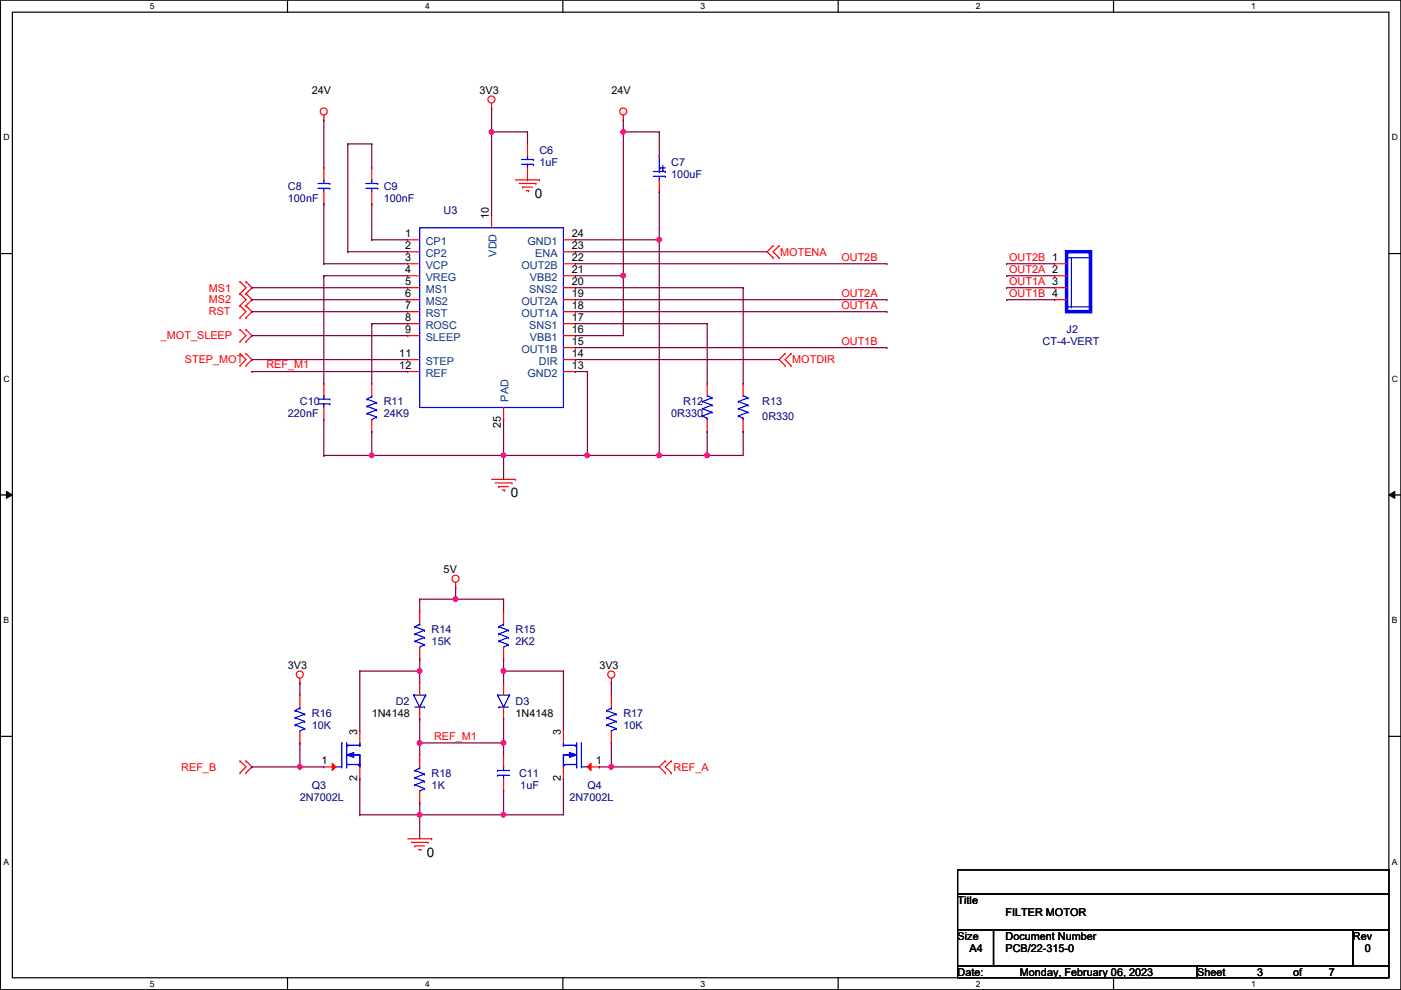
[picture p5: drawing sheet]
<svg xmlns="http://www.w3.org/2000/svg" width="297mm" height="210mm" viewBox="0 0 297 210" stroke-linecap="round" stroke-linejoin="round" font-family="sans-serif">
<path d="M.1 0h296.9v209.8h-296.9zM2.6 2.6h291.9v204.7h-291.9z" fill="none" stroke="#000" stroke-width=".25"/>
<g fill="#fff">
<path d="M31.8 .3h1v2h-1z"/>
<path d="M31.8 207.6h1v1.9h-1z"/>
</g>
<path d="M61 0v2.6M61 207.3v2.5" fill="none" stroke="#000" stroke-width=".25"/>
<g fill="#fff">
<path d="M90.1 .3h1v2h-1z"/>
<path d="M90.1 207.6h1v1.9h-1z"/>
</g>
<path d="M119.3 0v2.6M119.3 207.3v2.5" fill="none" stroke="#000" stroke-width=".25"/>
<g fill="#fff">
<path d="M148.5 .3h1v2h-1z"/>
<path d="M148.5 207.6h1v1.9h-1z"/>
</g>
<path d="M177.7 0v2.6M177.7 207.3v2.5" fill="none" stroke="#000" stroke-width=".25"/>
<g fill="#fff">
<path d="M206.9 .3h1v2h-1z"/>
<path d="M206.9 207.6h1v1.9h-1z"/>
</g>
<path d="M236.1 0v2.6M236.1 207.3v2.5" fill="none" stroke="#000" stroke-width=".25"/>
<g fill="#fff">
<path d="M265.3 .3h.9v2h-.9z"/>
<path d="M265.3 207.6h.9v1.9h-.9z"/>
<path d="M.7 28.2h1.3v1.9h-1.3z"/>
<path d="M295.1 28.2h1.3v1.9h-1.3z"/>
<path d="M.7 79.3h1.3v2h-1.3z"/>
<path d="M295.1 79.3h1.3v2h-1.3z"/>
</g>
<path d="M.1 53.8h2.5M294.5 53.8h2.5" fill="none" stroke="#000" stroke-width=".25"/>
<g fill="#fff">
<path d="M.7 130.5h1.2v2h-1.2z"/>
<path d="M295.1 130.5h1.2v2h-1.2z"/>
</g>
<path d="M.1 104.9h2.5M294.5 104.9h2.5" fill="none" stroke="#000" stroke-width=".25"/>
<path d="M1.4 104.2l1.2 .7-1.2 .8zM294.5 104.9l1.2-.7v1.5z" fill="#000"/>
<path d="M1.4 104.2l1.2 .7-1.2 .8zM294.5 104.9l1.2-.7v1.5z" fill="none" stroke="#000" stroke-width=".21"/>
<g fill="#fff">
<path d="M.7 181.7h1.2v2h-1.2z"/>
<path d="M295.1 181.7h1.2v2h-1.2z"/>
</g>
<path d="M.1 156.1h2.5M294.5 156.1h2.5M203 184.4h91.5v5.1h-91.5zM203 189.5h91.5v7.6h-91.5zM203 197.1h7.6v7.7h-7.6zM210.6 197.1h76.2v7.7h-76.2zM286.8 197.1h7.7v7.7h-7.7zM203 204.8h50.8v2.5h-50.8zM253.8 204.8h40.7v2.5h-40.7z" fill="none" stroke="#000" stroke-width=".25"/>
<g fill="none" stroke="#f00" stroke-width=".25">
<path d="M68.7 25.4h.1M68.7 24.4v1M104.2 22.9h.1M104.2 21.9v1M109.3 38.1h5.1M110.1 38.9h3.5M110.8 39.7h.1M110.8 39.7h2.1M111.8 38.1h.1M111.8 30.5h.1M111.8 30.5v2.6M111.8 35.6v2.5"/>
<path d="M113.6 38.9h.1M114.4 38.1h.1M132.2 25.4h.1M132.2 24.4v1M139.8 33.1h.1M139.8 38.1v2.6M50.9 59.7h.1M50.9 59.7l1.3 1.3-1.3 1.3M52.2 59.7h.1M52.2 59.7l1.2 1.3-1.2 1.3M86.4 50.8h.1M86.4 53.4h.1"/>
<path d="M86.4 55.9h.1M86.4 58.5h.1M86.4 55.9h2.6M86.4 58.5h2.6M86.4 50.8h2.6M86.4 53.4h2.6M104.2 45.8h.1M104.2 45.8v2.5M111.6 40.4h.5M112.1 40.4h.1M119.5 55.9h2.5M119.5 58.5h2.5"/>
<path d="M119.5 50.8h2.5M119.5 53.4h2.5M122 50.8h.1M122 53.4h.1M122 55.9h.1M122 58.5h.1M139.8 40.7h.1M163.9 52.1h.1M163.9 54.7h.1M163.9 52.1l-1.3 1.3 1.3 1.3M165.2 54.7h.1M165.2 52.1h.1"/>
<path d="M165.2 52.1l-1.3 1.3 1.3 1.3M223.6 55.9h.1M223.6 58.5h.1M223.6 55.9h2.5M223.6 58.5h2.5M50.9 72.4h.1M50.9 69.9h.1M50.9 62.3h.1M50.9 64.8h.1M50.9 67.4h.1M50.9 77.5h.1M50.9 75h.1"/>
<path d="M50.9 69.9l1.3 1.3-1.3 1.2M50.9 62.3l1.3 1.2-1.3 1.3M50.9 64.8l1.3 1.3-1.3 1.3M50.9 75l1.3 1.2-1.3 1.3M52.2 69.9h.1M52.2 72.4h.1M52.2 62.3h.1M52.2 64.8h.1M52.2 67.4h.1M52.2 75h.1M52.2 77.5h.1M52.2 69.9l1.2 1.3-1.2 1.2"/>
<path d="M52.2 62.3l1.2 1.2-1.2 1.3M52.2 64.8l1.2 1.3-1.2 1.3M52.2 75l1.2 1.2-1.2 1.3M86.4 61h.1M86.4 63.5h.1M86.4 66.1h.1M86.4 68.6h.1M86.4 71.2h.1M86.4 76.2h.1M86.4 78.8h.1M86.4 61h2.6M86.4 63.5h2.6"/>
<path d="M86.4 66.1h2.6M86.4 68.6h2.6M86.4 71.2h2.6M86.4 76.2h2.6M86.4 78.8h2.6M119.5 61h2.5M119.5 63.5h2.5M119.5 66.1h2.5M119.5 68.6h2.5M119.5 71.2h2.5M119.5 76.2h2.5M119.5 78.8h2.5"/>
<path d="M119.5 73.7h2.5M122 61h.1M122 63.5h.1M122 66.1h.1M122 68.6h.1M122 71.2h.1M122 73.7h.1M122 76.2h.1M122 78.8h.1M166.5 75h.1M166.5 77.5h.1M166.5 75l-1.3 1.2 1.3 1.3"/>
<path d="M167.7 77.5h.1M167.7 75h.1M167.7 75l-1.2 1.2 1.2 1.3M223.6 61h.1M223.6 63.5h.1M223.6 61h2.5M223.6 63.5h2.5M78.8 91.5h.1M78.8 81.3h.1M78.8 81.3v2.6M78.8 88.9v2.6M106.8 88.9h.1"/>
<path d="M106.8 86.4v2.5M149.9 81.3h.1M149.9 91.5h.1M149.9 81.3v2.6M149.9 88.9v2.6M157.6 81.3h.1M157.6 91.5h.1M157.6 81.3v2.6M157.6 88.9v2.6M104.2 101.6h5.1M105 102.4h3.5M105.7 103.2h.1"/>
<path d="M105.7 103.2h2.1M106.5 103.9h.5M107 103.9h.1M108.5 102.4h.1M109.3 101.6h.1M96.6 124.5h.1M96.6 123.5v1M106.8 139.7h.1M106.8 129.6h.1M106.8 129.6v2.5M106.8 137.2v2.5M63.6 144.8h.1"/>
<path d="M63.6 157.5h.1M63.6 147.4h.1M63.6 143.8v1M63.6 147.4v2.5M63.6 155v2.5M89 144.8h.1M89 152.4h.1M89 144.8v2.6M89 149.9v2.5M106.8 144.8h.1M106.8 152.4h.1M106.8 144.8v2.6"/>
<path d="M106.8 149.9v2.5M129.6 144.8h.1M129.6 157.5h.1M129.6 147.4h.1M129.6 143.8v1M129.6 147.4v2.5M129.6 155v2.5M50.9 163.9h.1M50.9 161.3h.1M50.9 161.3l1.3 1.3-1.3 1.3M52.2 161.3h.1M52.2 163.9h.1"/>
<path d="M52.2 161.3l1.2 1.3-1.2 1.3M86.4 177.8h5.1M87.2 178.6h3.6M88 179.4h.1M88 179.4h2M89 170.2h.1M89 160.1h.1M89 160.1v2.5M89 167.7v2.5M90.8 178.6h.1M91.5 177.8h.1M106.8 167.7h.1"/>
<path d="M106.8 160.1h.1M106.8 160.1v2.5M106.8 165.1v2.6M141.1 161.3h.1M141.1 163.9h.1M141.1 161.3l-1.3 1.3 1.3 1.3M142.3 163.9h.1M142.3 161.3h.1M142.3 161.3l-1.2 1.3 1.2 1.3M88.7 180.1h.5M89.2 180.1h.1"/>
<circle cx="68.6" cy="23.6" r=".75"/>
<circle cx="104.2" cy="21.1" r=".75"/>
<circle cx="132.1" cy="23.6" r=".75"/>
<circle cx="96.6" cy="122.7" r=".75"/>
<circle cx="63.6" cy="143" r=".75"/>
<circle cx="129.6" cy="143" r=".75"/>
</g>
<g fill="none" stroke="#00f" stroke-width=".25">
<path d="M110.6 34.8h2.5M110.6 33.8h2.5M111.8 33.1h.1M111.8 34.8h.1M111.8 33.1v.7M111.8 34.8v.8M113.1 34.8h.1M113.1 33.8h.1M138.5 36.4h2.6M138.5 37.4h2.6M139.8 38.1h.1M139.8 36.4h.1"/>
<path d="M139.8 33.1h.1M139.8 33.1v3.3M139.8 37.4v.7M140 35.6h.1M140 35.6h1.1M140.5 36.1h.1M140.5 35.1v1M141.1 36.4h.1M141.1 37.4h.1M89 48.3h30.5v38.1h-30.5zM226.1 54.7h5.1M227.2 54.7v10.4"/>
<path d="M231.2 54.7h.1M226.1 65.1h5.1M227.2 65.1h.1M231.2 65.1h.1M77.8 84.6h.1M77.8 86.1h.1M77.8 87.7h.1M77.8 84.6l2 .8M77.8 86.1l2 .8M77.8 87.7l2 .7M78.8 88.9h.1M78.8 84.1h.1"/>
<path d="M78.8 84.1l-1 .5M78.8 83.9v.2M79.8 85.4h.1M79.8 86.9h.1M79.8 88.4h.1M79.8 85.4l-2 .7M79.8 86.9l-2 .8M79.8 88.4l-1 .5M148.9 88.2h.1M148.9 86.7h.1M148.9 85.1h.1M148.9 88.2l1 .5"/>
<path d="M148.9 86.7l2.1 .7M148.9 85.1l2.1 .8M149.9 83.9h.1M149.9 88.7h.1M149.9 83.9l1.1 .5M149.9 88.7v.2M151 87.4h.1M151 85.9h.1M151 84.4h.1M151 87.4l-2.1 .8M151 85.9l-2.1 .8M151 84.4l-2.1 .7"/>
<path d="M156.5 88.2h.1M156.5 86.7h.1M156.5 85.1h.1M156.5 88.2l1.1 .5M156.5 86.7l2.1 .7M156.5 85.1l2.1 .8M157.6 83.9h.1M157.6 88.7h.1M157.6 83.9l1 .5M157.6 88.7v.2M158.6 87.4h.1M158.6 85.9h.1"/>
<path d="M158.6 84.4h.1M158.6 87.4l-2.1 .8M158.6 85.9l-2.1 .8M158.6 84.4l-2.1 .7M105.7 132.9h.1M105.7 134.4h.1M105.7 135.9h.1M105.7 132.9l2.1 .7M105.7 134.4l2.1 .8M105.7 135.9l2.1 .8M106.8 137.2h.1M106.8 132.4h.1"/>
<path d="M106.8 132.4l-1.1 .5M106.8 132.1v.3M107.8 133.6h.1M107.8 135.2h.1M107.8 136.7h.1M107.8 133.6l-2.1 .8M107.8 135.2l-2.1 .7M107.8 136.7l-1 .5M62.6 150.7h.1M62.6 152.2h.1M62.6 153.7h.1M62.6 150.7l2 .7"/>
<path d="M62.6 152.2l2 .8M62.6 153.7l2 .8M63.6 155h.1M63.6 150.2h.1M63.6 150.2l-1 .5M63.6 149.9v.3M64.6 151.4h.1M64.6 153h.1M64.6 154.5h.1M64.6 151.4l-2 .8M64.6 153l-2 .7M64.6 154.5l-1 .5"/>
<path d="M87.7 147.4h.1M87.7 147.4h2.6M87.7 147.4l1.3 2.5M88 149.9h2M89 149.9h.1M90 149.9h.1M90.3 147.4h.1M90.3 147.4l-1.3 2.5M105.5 147.4h.1M105.5 147.4h2.5M105.5 147.4l1.3 2.5M105.7 149.9h.1"/>
<path d="M105.7 149.9h2.1M106.8 149.9h.1M108 147.4h.1M108 147.4l-1.2 2.5M119.5 158h.1M119.5 157.5v.5M119.5 158h2.8M122 158h.1M122.3 158h.1M122.3 157.5v5.1M123.3 157.5h.1M123.3 157.5v5.1"/>
<path d="M128.6 150.7h.1M128.6 152.2h.1M128.6 153.7h.1M128.6 150.7l2 .7M128.6 152.2l2 .8M128.6 153.7l2 .8M129.6 155h.1M129.6 150.2h.1M129.6 150.2l-1 .5M129.6 149.9v.3M130.6 151.4h.1M130.6 153h.1"/>
<path d="M130.6 154.5h.1M130.6 151.4l-2 .8M130.6 153l-2 .7M130.6 154.5l-1 .5M88 163.4h.1M88 164.9h.1M88 166.4h.1M88 163.4l2 .7M88 164.9l2 .8M88 166.4l2 .8M89 167.7h.1M89 162.9h.1"/>
<path d="M89 162.9l-1 .5M89 162.6v.3M90 164.1h.1M90 165.7h.1M90 167.2h.1M90 164.1l-2 .8M90 165.7l-2 .7M90 167.2l-1 .5M105.5 164.4h.1M105.5 163.4h.1M105.5 164.4h2.5M105.5 163.4h2.5"/>
<path d="M106.8 162.6h.1M106.8 164.4h.1M106.8 162.6v.8M106.8 164.4v.7M119.5 160.1h.1M119.5 162.6h.1M119.5 162.1h.1M119.5 160.1v2.5M119.5 160.1h1.5M119.5 162.1h2.8M119.7 162.1h.1M122.3 162.6h.1"/>
<path d="M123.3 162.6h.1M123.3 162.6h1.2"/>
</g>
<path d="M226.1 53.4h5.1v12.7h-5.1z" fill="none" stroke="#00f" stroke-width=".76"/>
<path d="M120.7 159.6l1.6 .5-1.6 .5z" fill="#00f"/>
<path d="M120.7 159.6l1.6 .5-1.6 .5z" fill="none" stroke="#00f" stroke-width=".25"/>
<path d="M124.5 162.6l.8-.8v1.6z" fill="#f00"/>
<g fill="none" stroke="#f00" stroke-width=".25">
<path d="M68.7 35.6h.1M68.7 35.6v2.5M78.8 35.6h.1M78.8 35.6v2.5M68.7 43.2h.1M68.7 40.7v2.5M78.8 43.2h.1M78.8 40.7v2.5M68.7 88.9h.1M68.7 81.3h.1M68.7 81.3v2.6M68.7 86.4v2.5"/>
<path d="M119.5 155h.1M119.5 155v2.5M119.5 165.1h.1M119.5 162.6v2.5M124.5 162.6l.8-.8v1.6zM124.5 162.6h2.6M127.1 162.6h.1"/>
</g>
<g fill="none" stroke="#00f" stroke-width=".25">
<path d="M67.4 39.9h2.5M67.4 38.9h2.5M68.7 38.1h.1M68.7 39.9h.1M68.7 38.1v.8M68.7 39.9v.8M69.9 39.9h.1M69.9 38.9h.1M77.6 39.9h2.5M77.6 38.9h2.5M78.8 38.1h.1M78.8 39.9h.1"/>
<path d="M78.8 38.1v.8M78.8 39.9v.8M80.1 39.9h.1M80.1 38.9h.1M67.4 85.6h2.5M67.4 84.6h2.5M68.7 83.9h.1M68.7 85.6h.1M68.7 83.9v.7M68.7 85.6v.8M69.9 85.6h.1M69.9 84.6h.1"/>
<path d="M72.5 157.5h.1M72.5 157.5v5.1M73.5 158h.1M73.5 157.5v5.1M73.5 158h2.8M73.7 158h.1M76.3 158h.1M76.3 157.5v.5M71.2 162.6h1.3M72.5 162.6h.1M73.5 162.6h.1M73.5 162.1h2.8"/>
<path d="M74.8 160.1h1.5M76 162.1h.1M76.3 160.1h.1M76.3 162.6h.1M76.3 162.1h.1M76.3 160.1v2.5"/>
</g>
<path d="M73.5 160.1l1.5-.5v1z" fill="#00f"/>
<path d="M73.5 160.1l1.5-.5v1z" fill="none" stroke="#00f" stroke-width=".25"/>
<path d="M70.4 161.8l.8 .8-.8 .8z" fill="#f00"/>
<path d="M89 139.7h.1M89 129.6h.1M89 129.6v2.5M89 137.2v2.5M76.3 155h.1M76.3 155v2.5M68.7 162.6h.1M68.7 162.6h2.5M70.4 161.8l.8 .8-.8 .8zM76.3 165.1h.1M76.3 162.6v2.5" fill="none" stroke="#f00" stroke-width=".25"/>
<g fill="none" stroke="#00f" stroke-width=".25">
<path d="M88 132.9h.1M88 134.4h.1M88 135.9h.1M88 132.9l2 .7M88 134.4l2 .8M88 135.9l2 .8M89 137.2h.1M89 132.4h.1M89 132.4l-1 .5M89 132.1v.3M90 133.6h.1M90 135.2h.1"/>
<path d="M90 136.7h.1M90 133.6l-2 .8M90 135.2l-2 .7M90 136.7l-1 .5"/>
</g>
<path d="M68.7 25.4h.1M68.7 25.4v10.2M104.2 22.9h.1M104.2 28h.1M104.2 22.9v22.9M132.2 25.4h.1M132.2 25.4v2.6" fill="none" stroke="#800040" stroke-width=".25"/>
<circle cx="104.2" cy="28" r=".49" fill="#f0f"/>
<circle cx="104.2" cy="28" r=".49" fill="none" stroke="#f0f" stroke-width=".25"/>
<path d="M104.2 28h.1M104.2 28h7.6M111.8 28h.1M111.8 28v2.5M132.2 28h.1M132.2 28h7.6M132.2 28v30.5" fill="none" stroke="#800040" stroke-width=".25"/>
<circle cx="132.1" cy="58.4" r=".49" fill="#f0f"/>
<circle cx="132.1" cy="58.4" r=".49" fill="none" stroke="#f0f" stroke-width=".25"/>
<circle cx="132.1" cy="28" r=".49" fill="#f0f"/>
<circle cx="132.1" cy="28" r=".49" fill="none" stroke="#f0f" stroke-width=".25"/>
<g fill="none" stroke="#800040" stroke-width=".25">
<path d="M73.7 30.5h.1M73.7 30.5h5.1M73.7 30.5v22.9M78.8 30.5h.1M78.8 30.5v5.1M139.8 28h.1M139.8 28v5.1M68.7 43.2h.1M68.7 43.2v12.7M78.8 43.2h.1M78.8 50.8h.1M78.8 43.2v7.6"/>
<path d="M78.8 50.8h7.6M122 50.8h.1M122 50.8h17.8M139.8 40.7h.1M139.8 50.8h.1M139.8 40.7v55.9"/>
</g>
<circle cx="139.8" cy="96.5" r=".49" fill="#f0f"/>
<circle cx="139.8" cy="96.5" r=".49" fill="none" stroke="#f0f" stroke-width=".25"/>
<circle cx="139.8" cy="50.8" r=".49" fill="#f0f"/>
<circle cx="139.8" cy="50.8" r=".49" fill="none" stroke="#f0f" stroke-width=".25"/>
<g fill="none" stroke="#800040" stroke-width=".25">
<path d="M68.7 55.9h.1M68.7 58.5h.1M68.7 55.9h17.7M68.7 58.5v22.8M68.7 58.5h17.7M73.7 53.4h.1M73.7 53.4h12.7M122 53.4h.1M122 58.5h.1M122 53.4h40.6M122 55.9h66M122 58.5h10.2"/>
<path d="M132.2 58.5h.1M132.2 58.5v12.7h-10.2M188 55.9h.1M53.4 61h.1M53.4 63.5h.1M53.4 66.1h.1M53.4 71.2h.1M53.4 76.2h.1M53.4 78.8h.1M53.4 61h33M53.4 63.5h33M53.4 66.1h33"/>
<path d="M53.4 71.2h33M53.4 76.2h33M53.4 78.8h33M78.8 68.6h.1M78.8 68.6v12.7M78.8 68.6h7.6M122 61h.1M122 68.6h.1M122 71.2h.1M122 76.2h.1M122 78.8h.1M122 61h35.6"/>
<path d="M122 63.5h66M122 66.1h66M122 68.6h27.9M122 73.7h66M122 76.2h43.2M122 78.8h2.5M124.5 78.8h.1M124.5 78.8v17.8M149.9 68.6h.1M149.9 68.6v12.7M157.6 61h.1M157.6 61v20.3"/>
<path d="M188 63.5h.1M188 66.1h.1M188 73.7h.1M68.7 96.6h.1M68.7 88.9v7.7M68.7 96.6h10.1"/>
</g>
<circle cx="78.8" cy="96.5" r=".49" fill="#f0f"/>
<circle cx="78.8" cy="96.5" r=".49" fill="none" stroke="#f0f" stroke-width=".25"/>
<path d="M106.8 88.9h.1M106.8 88.9v7.7h17.7M124.5 96.6h.1M149.9 91.5h.1M149.9 91.5v5.1M157.6 91.5h.1M157.6 91.5v5.1" fill="none" stroke="#800040" stroke-width=".25"/>
<circle cx="106.7" cy="96.5" r=".49" fill="#f0f"/>
<circle cx="106.7" cy="96.5" r=".49" fill="none" stroke="#f0f" stroke-width=".25"/>
<circle cx="124.5" cy="96.5" r=".49" fill="#f0f"/>
<circle cx="124.5" cy="96.5" r=".49" fill="none" stroke="#f0f" stroke-width=".25"/>
<path d="M106.8 96.6h.1M106.8 96.6v5M139.8 96.6h.1M139.8 96.6h10.1M89 152.4h.1M89 157.5h.1M89 152.4v7.7M106.8 152.4h.1M106.8 152.4v5.1M89 172.8h.1M89 172.8v5M89 172.8h17.8" fill="none" stroke="#800040" stroke-width=".25"/>
<circle cx="89" cy="157.5" r=".49" fill="#f0f"/>
<circle cx="89" cy="157.5" r=".49" fill="none" stroke="#f0f" stroke-width=".25"/>
<path d="M89 157.5h.1M89 157.5h17.8M106.8 157.5h.1M106.8 157.5v2.6" fill="none" stroke="#800040" stroke-width=".25"/>
<circle cx="106.7" cy="157.5" r=".49" fill="#f0f"/>
<circle cx="106.7" cy="157.5" r=".49" fill="none" stroke="#f0f" stroke-width=".25"/>
<path d="M89 139.7h.1M89 139.7v2.6M106.8 139.7h.1M106.8 139.7v2.6M76.3 172.8h.1M89 170.2h.1M89 170.2v2.6h-12.7M106.8 167.7h.1M106.8 167.7v5.1" fill="none" stroke="#800040" stroke-width=".25"/>
<circle cx="89" cy="172.7" r=".49" fill="#f0f"/>
<circle cx="89" cy="172.7" r=".49" fill="none" stroke="#f0f" stroke-width=".25"/>
<path d="M76.3 142.3h.1M76.3 142.3v12.7M76.3 142.3h12.7M76.3 165.1h.1M76.3 165.1v7.7" fill="none" stroke="#800040" stroke-width=".25"/>
<circle cx="89" cy="142.3" r=".49" fill="#f0f"/>
<circle cx="89" cy="142.3" r=".49" fill="none" stroke="#f0f" stroke-width=".25"/>
<path d="M89 142.3h.1M89 142.3v2.5M106.8 172.8h.1M106.8 172.8h12.7" fill="none" stroke="#800040" stroke-width=".25"/>
<circle cx="106.7" cy="172.7" r=".49" fill="#f0f"/>
<circle cx="106.7" cy="172.7" r=".49" fill="none" stroke="#f0f" stroke-width=".25"/>
<path d="M106.8 142.3h.1M106.8 142.3h12.7M119.5 165.1h.1M119.5 165.1v7.7" fill="none" stroke="#800040" stroke-width=".25"/>
<circle cx="106.7" cy="142.3" r=".49" fill="#f0f"/>
<circle cx="106.7" cy="142.3" r=".49" fill="none" stroke="#f0f" stroke-width=".25"/>
<path d="M89 127h.1M89 127v2.6M96.6 124.5h.1M96.6 124.5v2.5h-7.6M106.8 127h.1M106.8 127v2.6M106.8 142.3h.1M106.8 142.3v2.5M119.5 142.3h.1M119.5 142.3v12.7" fill="none" stroke="#800040" stroke-width=".25"/>
<circle cx="96.6" cy="127" r=".49" fill="#f0f"/>
<circle cx="96.6" cy="127" r=".49" fill="none" stroke="#f0f" stroke-width=".25"/>
<path d="M96.6 127h.1M96.6 127h10.2M129.6 157.5h.1M129.6 157.5v5.1h-2.5M127.1 162.6h.1" fill="none" stroke="#800040" stroke-width=".25"/>
<circle cx="129.6" cy="162.6" r=".49" fill="#f0f"/>
<circle cx="129.6" cy="162.6" r=".49" fill="none" stroke="#f0f" stroke-width=".25"/>
<path d="M63.6 144.8h.1M63.6 157.5h.1M63.6 144.8v2.6M63.6 157.5v5.1M129.6 144.8h.1M129.6 144.8v2.6M63.6 162.6h.1M63.6 162.6h5.1" fill="none" stroke="#800040" stroke-width=".25"/>
<circle cx="63.6" cy="162.6" r=".49" fill="#f0f"/>
<circle cx="63.6" cy="162.6" r=".49" fill="none" stroke="#f0f" stroke-width=".25"/>
<path d="M149.9 96.6h.1M149.9 96.6h7.7M53.4 162.6h.1M53.4 162.6h10.2M129.6 162.6h.1M129.6 162.6h10.2" fill="none" stroke="#800040" stroke-width=".25"/>
<circle cx="149.9" cy="96.5" r=".49" fill="#f0f"/>
<circle cx="149.9" cy="96.5" r=".49" fill="none" stroke="#f0f" stroke-width=".25"/>
<g fill="none" stroke="#800040" stroke-width=".25">
<path d="M213.4 55.9h.1M213.4 58.5h.1M213.4 55.9h10.2M213.4 58.5h10.2M213.4 61h.1M213.4 63.5h.1M213.4 61h10.2M213.4 63.5h10.2M78.8 91.5h.1M78.8 96.6h.1M78.8 91.5v5.1M78.8 96.6h28"/>
<path d="M124.5 96.6h15.3M139.8 96.6h.1"/>
</g>
<circle cx="104.2" cy="28" r=".49" fill="#f0f"/>
<circle cx="104.2" cy="28" r=".49" fill="none" stroke="#f0f" stroke-width=".25"/>
<circle cx="132.1" cy="58.4" r=".49" fill="#f0f"/>
<circle cx="132.1" cy="58.4" r=".49" fill="none" stroke="#f0f" stroke-width=".25"/>
<circle cx="132.1" cy="28" r=".49" fill="#f0f"/>
<circle cx="132.1" cy="28" r=".49" fill="none" stroke="#f0f" stroke-width=".25"/>
<circle cx="139.8" cy="96.5" r=".49" fill="#f0f"/>
<circle cx="139.8" cy="96.5" r=".49" fill="none" stroke="#f0f" stroke-width=".25"/>
<circle cx="139.8" cy="50.8" r=".49" fill="#f0f"/>
<circle cx="139.8" cy="50.8" r=".49" fill="none" stroke="#f0f" stroke-width=".25"/>
<circle cx="78.8" cy="96.5" r=".49" fill="#f0f"/>
<circle cx="78.8" cy="96.5" r=".49" fill="none" stroke="#f0f" stroke-width=".25"/>
<circle cx="106.7" cy="96.5" r=".49" fill="#f0f"/>
<circle cx="106.7" cy="96.5" r=".49" fill="none" stroke="#f0f" stroke-width=".25"/>
<circle cx="124.5" cy="96.5" r=".49" fill="#f0f"/>
<circle cx="124.5" cy="96.5" r=".49" fill="none" stroke="#f0f" stroke-width=".25"/>
<circle cx="89" cy="157.5" r=".49" fill="#f0f"/>
<circle cx="89" cy="157.5" r=".49" fill="none" stroke="#f0f" stroke-width=".25"/>
<circle cx="106.7" cy="157.5" r=".49" fill="#f0f"/>
<circle cx="106.7" cy="157.5" r=".49" fill="none" stroke="#f0f" stroke-width=".25"/>
<circle cx="89" cy="172.7" r=".49" fill="#f0f"/>
<circle cx="89" cy="172.7" r=".49" fill="none" stroke="#f0f" stroke-width=".25"/>
<circle cx="89" cy="142.3" r=".49" fill="#f0f"/>
<circle cx="89" cy="142.3" r=".49" fill="none" stroke="#f0f" stroke-width=".25"/>
<circle cx="106.7" cy="172.7" r=".49" fill="#f0f"/>
<circle cx="106.7" cy="172.7" r=".49" fill="none" stroke="#f0f" stroke-width=".25"/>
<circle cx="106.7" cy="142.3" r=".49" fill="#f0f"/>
<circle cx="106.7" cy="142.3" r=".49" fill="none" stroke="#f0f" stroke-width=".25"/>
<circle cx="96.6" cy="127" r=".49" fill="#f0f"/>
<circle cx="96.6" cy="127" r=".49" fill="none" stroke="#f0f" stroke-width=".25"/>
<circle cx="129.6" cy="162.6" r=".49" fill="#f0f"/>
<circle cx="129.6" cy="162.6" r=".49" fill="none" stroke="#f0f" stroke-width=".25"/>
<circle cx="63.6" cy="162.6" r=".49" fill="#f0f"/>
<circle cx="63.6" cy="162.6" r=".49" fill="none" stroke="#f0f" stroke-width=".25"/>
<circle cx="149.9" cy="96.5" r=".49" fill="#f0f"/>
<circle cx="149.9" cy="96.5" r=".49" fill="none" stroke="#f0f" stroke-width=".25"/>
<g font-size="2.8">
<text x="113.4" y="42">0</text>
<text x="108.3" y="105.5">0</text>
<text x="90.5" y="181.7">0</text>
</g>
<g font-size="2.3">
<text x="66.1" y="19.9">24V</text>
<text x="101.7" y="19.9">3V3</text>
<text x="129.6" y="19.9">24V</text>
<text x="103.7" y="46.5" transform="rotate(-90 103.7 46.5)">10</text>
<text x="85.9" y="50.3">1</text>
<text x="85.9" y="52.8">2</text>
<text x="121.2" y="50.3">24</text>
<text x="121.2" y="52.8">23</text>
<text x="85.9" y="55.4">3</text>
<text x="85.9" y="57.9">4</text>
<text x="121.2" y="55.4">22</text>
<text x="121.2" y="57.9">21</text>
<text x="85.9" y="60.5">5</text>
<text x="85.9" y="63">6</text>
<text x="85.9" y="65.5">7</text>
<text x="121.2" y="60.5">20</text>
<text x="121.2" y="63">19</text>
<text x="121.2" y="65.5">18</text>
<text x="85.9" y="68.1">8</text>
<text x="85.9" y="70.6">9</text>
<text x="121.2" y="68.1">17</text>
<text x="121.2" y="70.6">16</text>
<text x="84.7" y="75.7">11</text>
<text x="121.2" y="73.2">15</text>
<text x="121.2" y="75.7">14</text>
<text x="84.7" y="78.2">12</text>
<text x="121.2" y="78.2">13</text>
<text x="106.2" y="90.7" transform="rotate(-90 106.2 90.7)">25</text>
<text x="94.1" y="121.5">5V</text>
<text x="61" y="141.8">3V3</text>
<text x="127.1" y="141.8">3V3</text>
<text x="75.7" y="155.7" transform="rotate(-90 75.7 155.7)">3</text>
<text x="78.8" y="152">1N4148</text>
<text x="109.3" y="152">1N4148</text>
<text x="118.9" y="155.7" transform="rotate(-90 118.9 155.7)">3</text>
<text x="68.2" y="162.1">1</text>
<text x="75.7" y="165.7" transform="rotate(-90 75.7 165.7)">2</text>
<text x="118.9" y="165.7" transform="rotate(-90 118.9 165.7)">2</text>
<text x="126.3" y="162.1">1</text>
<text x="203" y="191.6">Title</text>
<text x="213.2" y="194.1">FILTER MOTOR</text>
<text x="203" y="199.2">Size</text>
<text x="205.6" y="201.8">A4</text>
<text x="213.2" y="199.2">Document Number</text>
<text x="213.2" y="201.8">PCB/22-315-0</text>
<text x="286.8" y="199.2">Rev</text>
<text x="289.4" y="201.8">0</text>
<text x="203" y="206.8">Date:</text>
<text x="216.2" y="206.8">Monday, February 06, 2023</text>
<text x="253.8" y="206.8">Sheet</text>
<text x="266.5" y="206.8">3</text>
<text x="274.1" y="206.8">of</text>
<text x="281.8" y="206.8">7</text>
</g>
<g font-size="2.3" fill="#000080">
<text x="114.4" y="32.6">C6</text>
<text x="114.4" y="35.1">1uF</text>
<text x="142.3" y="35.1">C7</text>
<text x="61" y="40.2">C8</text>
<text x="81.4" y="40.2">C9</text>
<text x="142.3" y="37.7">100uF</text>
<text x="61" y="42.8">100nF</text>
<text x="81.4" y="42.8">100nF</text>
<text x="94.1" y="45.3">U3</text>
<text x="226.1" y="70.7">J2</text>
<text x="221.1" y="73.2">CT-4-VERT</text>
<text x="61" y="88.5">220nF</text>
<text x="63.6" y="85.9">C10</text>
<text x="81.4" y="85.9">R11</text>
<text x="81.4" y="88.5">24K9</text>
<text x="142.3" y="88.5">0R330</text>
<text x="144.9" y="85.9">R12</text>
<text x="161.6" y="85.9">R13</text>
<text x="161.6" y="89">0R330</text>
<text x="91.5" y="134.2">R14</text>
<text x="91.5" y="136.7">15K</text>
<text x="109.3" y="134.2">R15</text>
<text x="109.3" y="136.7">2K2</text>
<text x="83.9" y="149.4">D2</text>
<text x="109.3" y="149.4">D3</text>
<text x="66.1" y="152">R16</text>
<text x="66.1" y="154.5">10K</text>
<text x="132.2" y="152">R17</text>
<text x="132.2" y="154.5">10K</text>
<text x="66.1" y="167.2">Q3</text>
<text x="91.5" y="164.7">R18</text>
<text x="91.5" y="167.2">1K</text>
<text x="110.1" y="164.7">C11</text>
<text x="110.3" y="167.2">1uF</text>
<text x="124.5" y="167.2">Q4</text>
<text x="63.6" y="169.8">2N7002L</text>
<text x="120.7" y="169.8">2N7002L</text>
</g>
<g font-size="2.3" fill="#004080">
<text x="90.3" y="51.9">CP1</text>
<text x="111.8" y="51.9">GND1</text>
<text x="90.3" y="54.4">CP2</text>
<text x="90.3" y="57">VCP</text>
<text x="90.3" y="59.5">VREG</text>
<text x="105.3" y="54.4" transform="rotate(-90 105.3 54.4)">VDD</text>
<text x="110.6" y="57">OUT2B</text>
<text x="112.3" y="59.5">VBB2</text>
<text x="113.5" y="54.4">ENA</text>
<text x="90.3" y="62.1">MS1</text>
<text x="90.3" y="64.6">MS2</text>
<text x="110.6" y="64.6">OUT2A</text>
<text x="112.2" y="62.1">SNS2</text>
<text x="90.3" y="67.1">RST</text>
<text x="90.3" y="69.7">ROSC</text>
<text x="110.6" y="67.1">OUT1A</text>
<text x="112.2" y="69.7">SNS1</text>
<text x="90.3" y="72.2">SLEEP</text>
<text x="90.3" y="77.3">STEP</text>
<text x="110.6" y="74.8">OUT1B</text>
<text x="112.3" y="72.2">VBB1</text>
<text x="114.3" y="77.3">DIR</text>
<text x="90.3" y="79.8">REF</text>
<text x="111.8" y="79.8">GND2</text>
<text x="107.8" y="85.1" transform="rotate(-90 107.8 85.1)">PAD</text>
</g>
<g font-size="2.3" fill="#f00">
<text x="165.4" y="54.2">MOTENA</text>
<text x="178.4" y="55.4">OUT2B</text>
<text x="213.9" y="55.4">OUT2B 1</text>
<text x="213.9" y="58">OUT2A 2</text>
<text x="44.3" y="61.8">MS1</text>
<text x="44.3" y="64.3">MS2</text>
<text x="178.4" y="63">OUT2A</text>
<text x="178.4" y="65.6">OUT1A</text>
<text x="213.9" y="60.5">OUT1A 3</text>
<text x="213.9" y="63">OUT1B 4</text>
<text x="34.1" y="72">_MOT_SLEEP</text>
<text x="44.3" y="66.9">RST</text>
<text x="39.2" y="77">STEP_MOT</text>
<text x="168" y="77">MOTDIR</text>
<text x="178.4" y="73.2">OUT1B</text>
<text x="56.5" y="78.1">REF_M1</text>
<text x="92" y="156.8">REF_M1</text>
<text x="38.4" y="163.4">REF_B</text>
<text x="142.8" y="163.4">REF_A</text>
</g>
<g font-size="1.8">
<text x="31.8" y="1.9">5</text>
<text x="90.1" y="1.9">4</text>
<text x="148.5" y="1.9">3</text>
<text x="206.9" y="1.9">2</text>
<text x="265.3" y="1.9">1</text>
<text x=".7" y="29.8">D</text>
<text x="295.1" y="29.8">D</text>
<text x=".7" y="80.9">C</text>
<text x="295.1" y="80.9">C</text>
<text x=".7" y="132.1">B</text>
<text x="295.1" y="132.1">B</text>
<text x=".7" y="183.3">A</text>
<text x="295.1" y="183.3">A</text>
<text x="31.8" y="209.2">5</text>
<text x="90.1" y="209.2">4</text>
<text x="148.5" y="209.2">3</text>
<text x="206.9" y="209.2">2</text>
<text x="265.3" y="209.2">1</text>
</g>
</svg>
